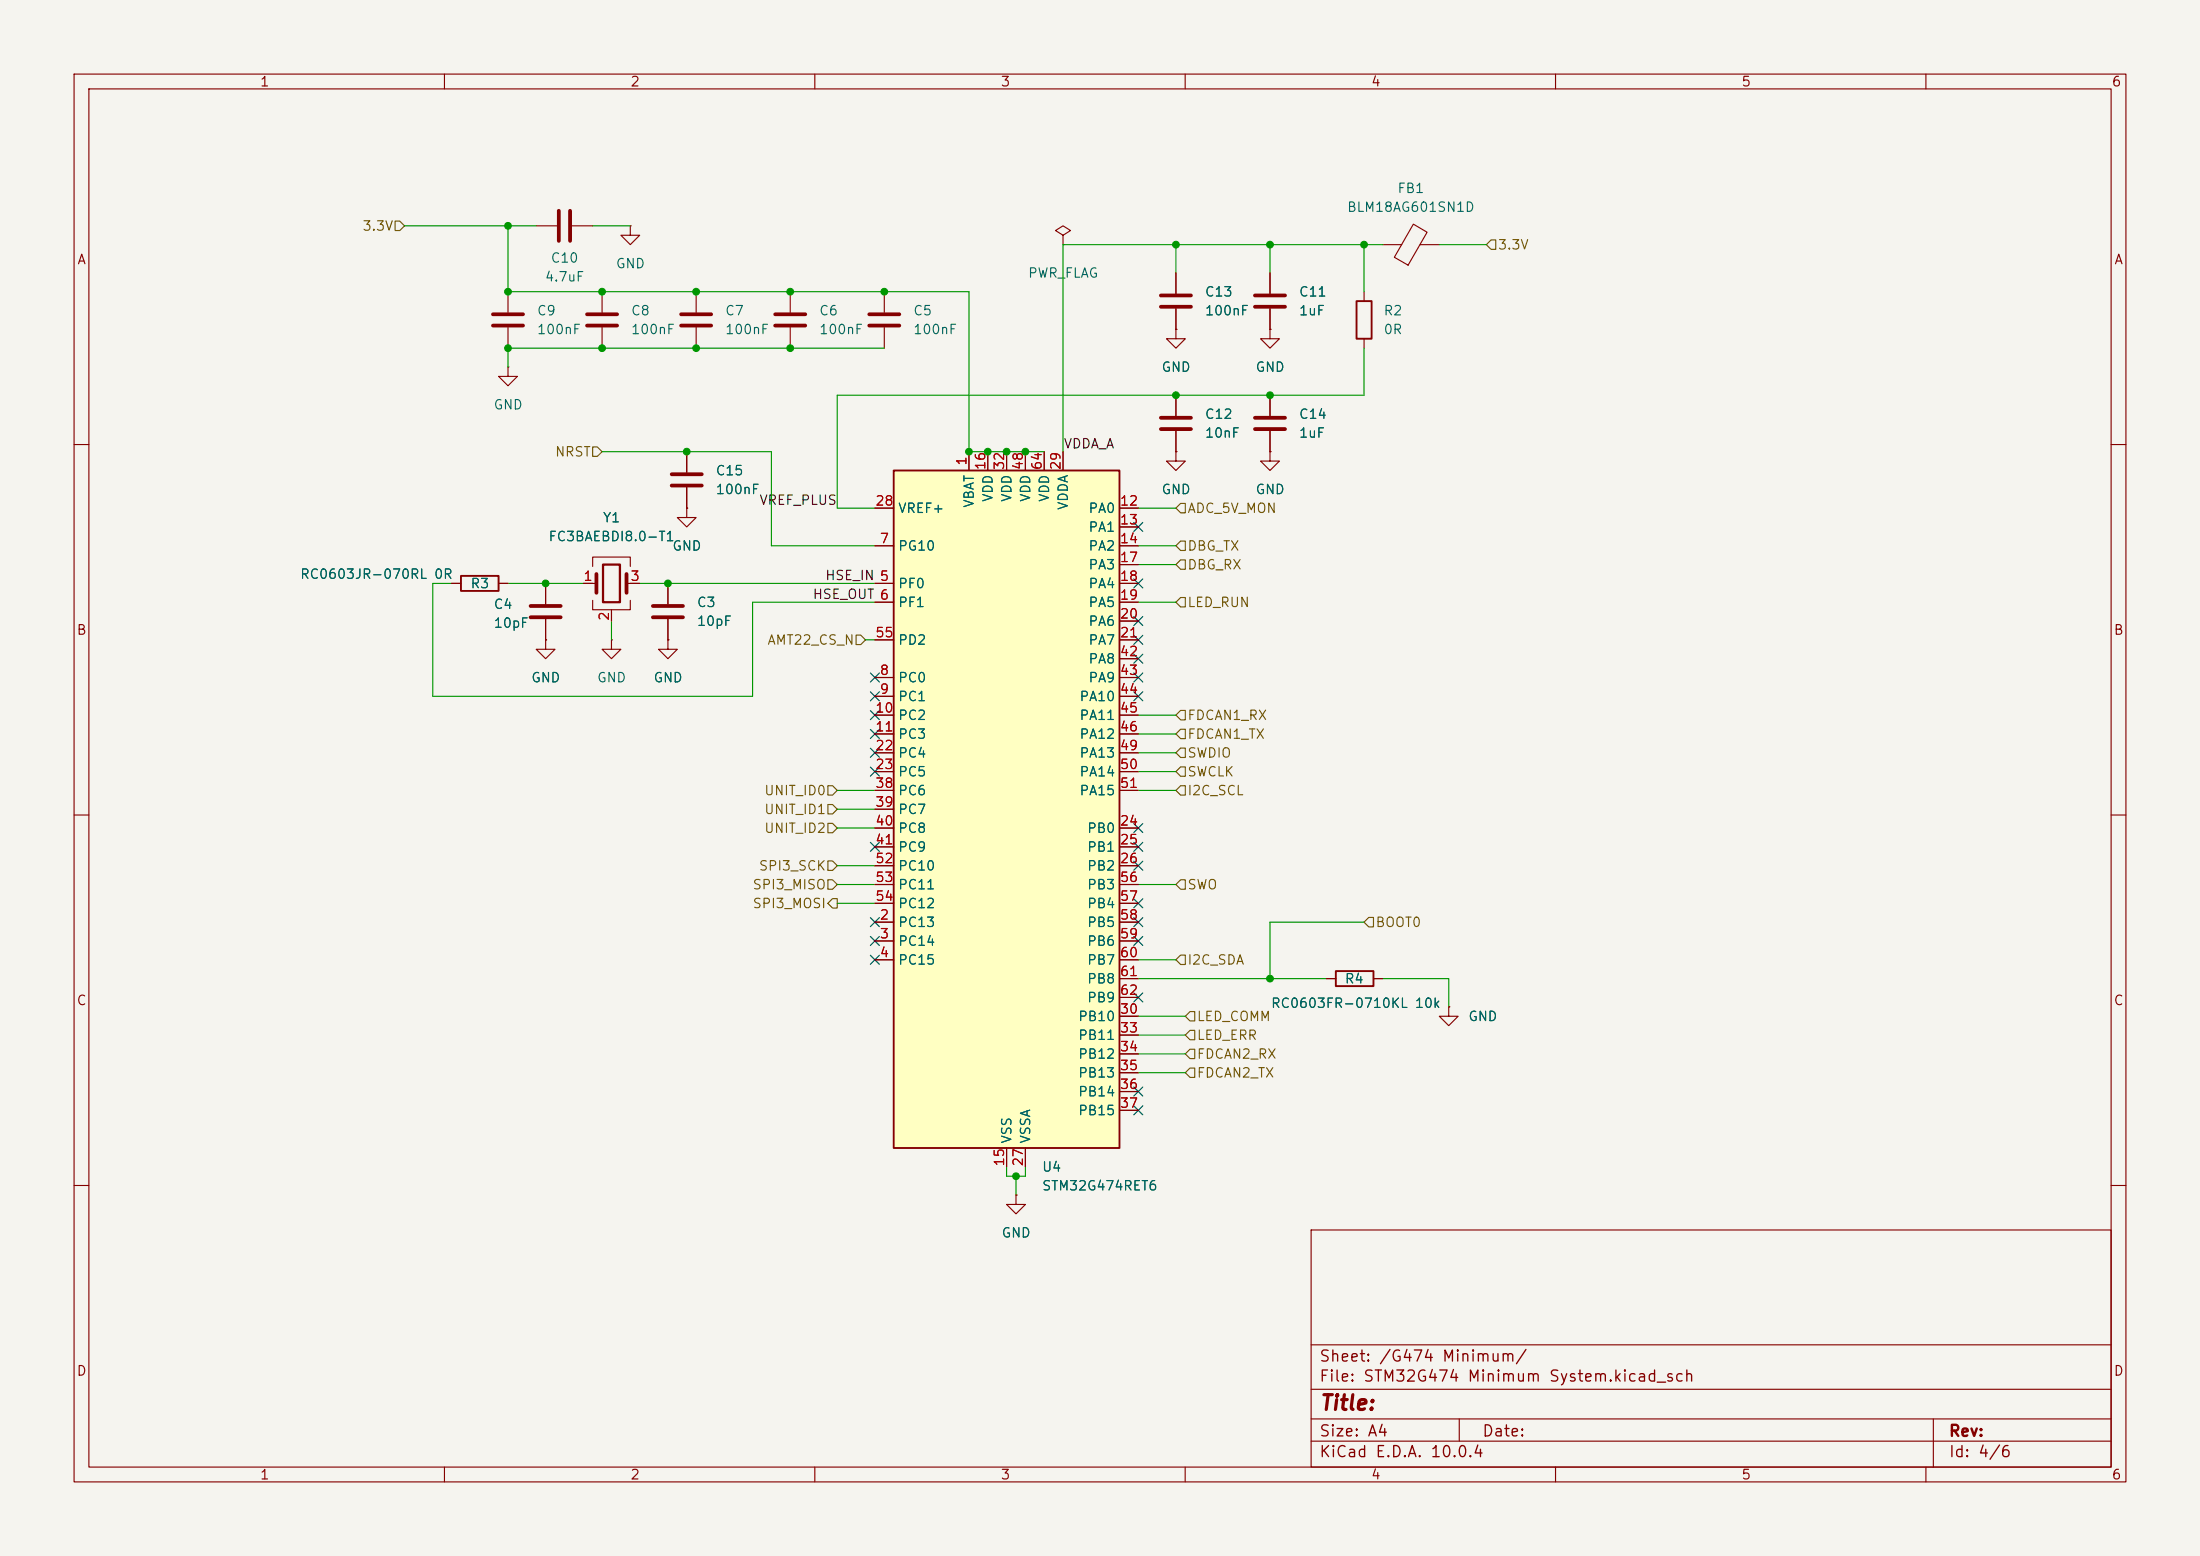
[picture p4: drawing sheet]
<svg xmlns="http://www.w3.org/2000/svg" width="297mm" height="210mm" viewBox="0 0 297 210" stroke-linecap="round" stroke-linejoin="round" font-family="sans-serif">
<path d="M0 0h297v210h-297z" fill="#f5f4ef" stroke="#f5f4ef" stroke-width=".14"/>
<g fill="none" stroke="#840000" stroke-width=".15">
<path d="M10 10h277v190h-277zM12 12h273v186h-273zM60 10v2M110 10v2M160 10v2M210 10v2M260 10v2M68.6 39.4v2.8M94 39.4v2.8M106.7 39.4v2.8M119.4 39.4v2.8M143.5 31.8l1-.7-1-.6-1 .6 1 .7v1.2"/>
<path d="M143.5 33h.1M68.6 49.5v1.3h1.2l-1.2 1.3-1.3-1.3h1.3M68.6 49.5h.1M68.6 44.2v2.8M94 44.2v2.8M106.7 44.2v2.8M119.4 44.2v2.8M158.7 53.3v2.8M158.7 58.2v2.8M10 60h2M61 78.7h1.2M67.3 78.7h1.3"/>
<path d="M78.7 78.7h1.8M80 76.5v-1.3h5.1v1.3M84.6 78.7h1.8M92.7 68.6v1.3h1.3l-1.3 1.2-1.3-1.2h1.3M92.7 68.6h.1M92.7 61v2.8M92.7 65.8v2.8M158.7 61v1.2h1.3l-1.3 1.3-1.2-1.3h1.2M158.7 61h.1M171.4 61v1.2h1.3l-1.3 1.3-1.2-1.3h1.2M171.4 61h.1M285 60h2"/>
<path d="M73.7 86.4v1.2h1.2l-1.2 1.3-1.3-1.3h1.3M73.7 86.4h.1M80 81v1.3h5.1v-1.3M82.5 86.4v1.2h1.3l-1.3 1.3-1.2-1.3h1.2M82.5 86.4h.1M82.5 82.3v1.5M90.2 86.4v1.2h1.2l-1.2 1.3-1.3-1.3h1.3M90.2 86.4h.1M10 110h2M285 110h2M10 160h2M137.2 161.3v1.3h1.2l-1.2 1.2-1.3-1.2h1.3"/>
<path d="M137.2 161.3h.1M177 166h108v32h-108zM285 160h2M60 198v2M110 198v2M160 198v2M177 194.5h108M177 191.5h108M177 187.5h108M177 181.5h108M197 191.5v3M210 198v2"/>
<path d="M260 198v2M261 191.5v6.5"/>
</g>
<path d="M62.2 77.7h5.1v2.1h-5.1z" fill="none" stroke="#840000" stroke-width=".25"/>
<g fill="none" stroke="#840000" stroke-width=".51">
<path d="M66.5 42.4h4.1M66.5 43.9h4.1M91.9 42.4h4.1M91.9 43.9h4.1M104.6 42.4h4.1M104.6 43.9h4.1M117.3 42.4h4.1M117.3 43.9h4.1M156.7 56.4h4.1M156.7 57.9h4.1M80.5 77.5v2.5M84.6 77.5v2.5"/>
<path d="M90.7 64h4M90.7 65.5h4"/>
</g>
<path d="M81.4 76.2h2.3v5.1h-2.3z" fill="none" stroke="#840000" stroke-width=".3"/>
<path d="M120.6 63.5h30.5v91.4h-30.5z" fill="#ffffc2"/>
<path d="M183.1 40.6h2.1v5.1h-2.1zM120.6 63.5h30.5v91.4h-30.5zM180.3 131.1h5.1v2h-5.1z" fill="none" stroke="#840000" stroke-width=".25"/>
<g fill="none" stroke="#840000" stroke-width=".15">
<path d="M72.4 30.5h2.8M77.2 30.5h2.8M81.3 39.4v2.8M85.1 30.5v1.3h1.3l-1.3 1.2-1.3-1.2h1.3M85.1 30.5h.1M158.7 36.8v2.8M171.4 36.8v2.8M184.1 39.4v1.2M186.7 33h2.5M190.8 30.3l1.9 1-2.6 4.5-1.9-1.1zM191.7 33h2.6M81.3 44.2v2.8"/>
<path d="M158.7 44.5v1.2h1.3l-1.3 1.3-1.2-1.3h1.2M158.7 44.5h.1M158.7 41.7v2.8M158.7 53.3v2.8M158.7 58.2v2.8M171.4 44.5v1.2h1.3l-1.3 1.3-1.2-1.3h1.2M171.4 44.5h.1M171.4 41.7v2.8M171.4 53.3v2.8M171.4 58.2v2.8M184.1 45.7v1.3M61 78.7h1.2"/>
<path d="M67.3 78.7h1.3M73.7 78.7v2.8M78.7 78.7h1.3M85.1 78.7h1.3M90.2 78.7v2.8M92.7 68.6h.1M92.7 61v2.8M92.7 65.8v2.8M118.1 78.7h2.5M118.1 73.7h2.5M118.1 68.6h2.5M130.8 61v2.5"/>
<path d="M133.3 61v2.5M135.9 61v2.5M138.4 61v2.5M141 61v2.5M143.5 61v2.5M151.1 78.7h2.6M151.1 73.7h2.6M151.1 68.6h2.6M151.1 71.1h2.6M151.1 76.2h2.6M158.7 61h.1M171.4 61h.1"/>
<path d="M73.7 86.4h.1M73.7 83.6v2.8M82.5 82.6v1.2M90.2 86.4h.1M90.2 83.6v2.8M118.1 81.3h2.5M118.1 91.4h2.5M118.1 94h2.5M118.1 96.5h2.5M118.1 99.1h2.5M118.1 86.4h2.5M151.1 81.3h2.6"/>
<path d="M151.1 91.4h2.6M151.1 94h2.6M151.1 96.5h2.6M151.1 99.1h2.6M151.1 83.8h2.6M151.1 86.4h2.6M151.1 88.9h2.6M118.1 101.6h2.5M118.1 104.1h2.5M118.1 111.8h2.5M118.1 114.3h2.5M118.1 116.8h2.5"/>
<path d="M118.1 106.7h2.5M118.1 109.2h2.5M118.1 119.4h2.5M151.1 101.6h2.6M151.1 104.1h2.6M151.1 111.8h2.6M151.1 114.3h2.6M151.1 116.8h2.6M151.1 106.7h2.6M151.1 119.4h2.6M118.1 124.5h2.5M118.1 127h2.5"/>
<path d="M118.1 129.5h2.5M118.1 121.9h2.5M151.1 124.5h2.6M151.1 127h2.6M151.1 129.5h2.6M151.1 137.2h2.6M151.1 139.7h2.6M151.1 121.9h2.6M151.1 132.1h2.6M151.1 134.6h2.6M179.1 132.1h1.2M185.4 132.1h1.3"/>
<path d="M195.6 135.9v1.3h1.2l-1.2 1.2-1.3-1.2h1.3M195.6 135.9h.1M135.9 154.9v2.6M138.4 154.9v2.6M151.1 142.2h2.6M151.1 144.8h2.6M151.1 147.3h2.6M151.1 149.9h2.6M137.2 161.3h.1"/>
</g>
<g fill="none" stroke="#840000" stroke-width=".51">
<path d="M75.4 28.4v4.1M77 28.4v4.1M156.7 39.9h4.1M169.4 39.9h4.1M79.2 42.4h4.1M79.2 43.9h4.1M156.7 41.4h4.1M169.4 41.4h4.1M169.4 56.4h4.1M169.4 57.9h4.1M71.6 81.8h4.1M71.6 83.3h4.1"/>
<path d="M88.1 81.8h4.1M88.1 83.3h4.1"/>
</g>
<g fill="none" stroke="#725600" stroke-width=".15">
<path d="M53.3 29.8h.7l.6 .7-.6 .6h-.7zM201.3 32.4h.6v1.3h-.6l-.6-.7zM80 60.3h.6l.7 .7-.7 .6h-.6zM159.4 73h.6v1.3h-.6l-.7-.6zM159.4 75.6h.6v1.2h-.6l-.7-.6zM159.4 67.9h.6v1.3h-.6l-.7-.6zM115.6 85.7h.6l.6 .7-.6 .6h-.6zM159.4 98.4h.6v1.3h-.6l-.7-.6zM159.4 95.9h.6v1.3h-.6l-.7-.7zM159.4 80.6h.6v1.3h-.6l-.7-.6zM111.8 106h.6l.6 .7-.6 .6h-.6zM111.8 108.6h.6l.6 .6-.6 .7h-.6z"/>
<path d="M111.8 116.2h.6l.6 .6-.6 .7h-.6zM111.8 118.7h.6l.6 .7-.6 .6h-.6zM111.8 111.1h.6l.6 .7-.6 .6h-.6zM159.4 103.5h.6v1.3h-.6l-.7-.7zM159.4 101h.6v1.2h-.6l-.7-.6zM159.4 106h.6v1.3h-.6l-.7-.6zM159.4 118.7h.6v1.3h-.6l-.7-.6zM112.4 121.3h.6v1.3h-.6l-.6-.7zM159.4 128.9h.6v1.3h-.6l-.7-.7zM160.7 136.5h.6v1.3h-.6l-.7-.6zM160.7 139.1h.6v1.2h-.6l-.7-.6zM184.8 123.8h.6v1.3h-.6l-.7-.6z"/>
<path d="M160.7 144.1h.6v1.3h-.6l-.7-.6zM160.7 141.6h.6v1.3h-.6l-.7-.7z"/>
</g>
<g fill="none" stroke="#009600" stroke-width=".15">
<path d="M54.6 30.5h17.8M68.6 30.5v8.9h62.2v21.6h10.2M80 30.5h5.1M158.7 33v3.8M171.4 33v3.8M184.1 33v6.4M186.7 33h-43.2v28M194.3 33h6.4M119.4 47h-50.8v2.5M184.1 47v6.3h-71.1v15.3h5.1M61 78.7h-2.6v15.3h43.2v-12.7h16.5M68.6 78.7h10.1"/>
<path d="M81.3 61h22.8v12.7h14M86.4 78.7h31.7M153.7 76.2h5M153.7 73.7h5M153.7 68.6h5M82.5 83.8v2.6M116.8 86.4h1.3M153.7 81.3h5M153.7 99.1h5M153.7 96.5h5M113 119.4h5.1M113 106.7h5.1"/>
<path d="M113 116.8h5.1M113 109.2h5.1M113 111.8h5.1M153.7 119.4h5M153.7 106.7h5M153.7 104.1h5M153.7 101.6h5M113 121.9h5.1M153.7 139.7h6.3M153.7 132.1h25.4M153.7 137.2h6.3M153.7 129.5h5"/>
<path d="M184.1 124.5h-12.7v7.6M186.7 132.1h8.9v3.8M135.9 157.5v1.3h2.5v-1.3M137.2 158.8v2.5M153.7 144.8h6.3M153.7 142.2h6.3"/>
</g>
<g fill="none" stroke="#000084" stroke-width=".15">
<path d="M153.1 78.1l1.2 1.2M153.1 70.5l1.2 1.2M154.3 78.1l-1.2 1.2M154.3 70.5l-1.2 1.2M117.5 90.8l1.2 1.2M117.5 98.5l1.2 1.2M117.5 95.9l1.2 1.2M117.5 93.4l1.2 1.2M118.7 90.8l-1.2 1.2M118.7 98.5l-1.2 1.2M118.7 95.9l-1.2 1.2M118.7 93.4l-1.2 1.2"/>
<path d="M153.1 83.2l1.2 1.2M153.1 90.8l1.2 1.2M153.1 88.3l1.2 1.2M153.1 85.8l1.2 1.2M153.1 93.4l1.2 1.2M154.3 83.2l-1.2 1.2M154.3 90.8l-1.2 1.2M154.3 88.3l-1.2 1.2M154.3 85.8l-1.2 1.2M154.3 93.4l-1.2 1.2M117.5 113.7l1.2 1.2M117.5 101l1.2 1.2"/>
<path d="M117.5 103.5l1.2 1.2M118.7 113.7l-1.2 1.2M118.7 101l-1.2 1.2M118.7 103.5l-1.2 1.2M153.1 116.2l1.2 1.2M153.1 113.7l1.2 1.2M153.1 111.2l1.2 1.2M154.3 116.2l-1.2 1.2M154.3 113.7l-1.2 1.2M154.3 111.2l-1.2 1.2M117.5 126.4l1.2 1.2M117.5 128.9l1.2 1.2"/>
<path d="M117.5 123.9l1.2 1.2M118.7 123.9l-1.2 1.2M118.7 128.9l-1.2 1.2M118.7 126.4l-1.2 1.2M153.1 121.3l1.2 1.2M153.1 123.9l1.2 1.2M153.1 126.4l1.2 1.2M153.1 134l1.2 1.2M154.3 121.3l-1.2 1.2M154.3 123.9l-1.2 1.2M154.3 126.4l-1.2 1.2M154.3 134l-1.2 1.2"/>
<path d="M153.1 149.3l1.2 1.2M153.1 146.7l1.2 1.2M154.3 149.3l-1.2 1.2M154.3 146.7l-1.2 1.2"/>
</g>
<g fill="#009600" stroke="#009600" stroke-width=".14">
<circle cx="119.4" cy="39.4" r=".46"/>
<circle cx="130.8" cy="61" r=".46"/>
<circle cx="133.3" cy="61" r=".46"/>
<circle cx="138.4" cy="61" r=".46"/>
<circle cx="135.9" cy="61" r=".46"/>
<circle cx="158.7" cy="53.3" r=".46"/>
<circle cx="171.4" cy="132.1" r=".46"/>
<circle cx="137.2" cy="158.8" r=".46"/>
<circle cx="68.6" cy="39.4" r=".46"/>
<circle cx="68.6" cy="47" r=".46"/>
<circle cx="73.7" cy="78.7" r=".46"/>
<circle cx="81.3" cy="39.4" r=".46"/>
<circle cx="68.6" cy="30.5" r=".46"/>
<circle cx="94" cy="47" r=".46"/>
<circle cx="81.3" cy="47" r=".46"/>
<circle cx="92.7" cy="61" r=".46"/>
<circle cx="94" cy="39.4" r=".46"/>
<circle cx="90.2" cy="78.7" r=".46"/>
<circle cx="106.7" cy="39.4" r=".46"/>
<circle cx="106.7" cy="47" r=".46"/>
<circle cx="171.4" cy="53.3" r=".46"/>
<circle cx="171.4" cy="33" r=".46"/>
<circle cx="184.1" cy="33" r=".46"/>
<circle cx="158.7" cy="33" r=".46"/>
</g>
<text font-size="2" fill="#840000" x="178" y="190.8">Title:</text>
<g font-size="1.5" fill="#840000">
<text x="178" y="184.2">Sheet: /G474 Minimum/</text>
<text x="178" y="186.9">File: STM32G474 Minimum System.kicad_sch</text>
<text x="178" y="197.1">KiCad E.D.A. 10.0.4</text>
<text x="178" y="194.3">Size: A4</text>
<text x="200" y="194.3">Date:</text>
<text x="263" y="194.3">Rev:</text>
<text x="263" y="197.1">Id: 4/6</text>
</g>
<g font-size="1.3" fill="#840000">
<text x="35" y="12">1</text>
<text x="85" y="12">2</text>
<text x="135" y="12">3</text>
<text x="185" y="12">4</text>
<text x="235" y="12">5</text>
<text x="285" y="12">6</text>
<text x="10.3" y="36">A</text>
<text x="285.3" y="36">A</text>
<text x="10.3" y="86">B</text>
<text x="285.3" y="86">B</text>
<text x="10.3" y="136">C</text>
<text x="285.3" y="136">C</text>
<text x="10.3" y="186">D</text>
<text x="285.3" y="186">D</text>
<text x="35" y="200">1</text>
<text x="85" y="200">2</text>
<text x="135" y="200">3</text>
<text x="185" y="200">4</text>
<text x="235" y="200">5</text>
<text x="285" y="200">6</text>
</g>
<g font-size="1.3" fill="#006464">
<text x="181.8" y="28.9">BLM18AG601SN1D</text>
<text x="188.6" y="26.4">FB1</text>
<text x="74.3" y="35.8">C10</text>
<text x="73.5" y="38.3">4.7uF</text>
<text x="83.1" y="36.5">GND</text>
<text x="138.7" y="37.8">PWR_FLAG</text>
<text x="162.6" y="40.3">C13</text>
<text x="175.3" y="40.3">C11</text>
<text x="72.4" y="42.9">C9</text>
<text x="72.4" y="45.4">100nF</text>
<text x="85.1" y="42.9">C8</text>
<text x="85.1" y="45.4">100nF</text>
<text x="97.8" y="42.9">C7</text>
<text x="97.8" y="45.4">100nF</text>
<text x="110.5" y="42.9">C6</text>
<text x="110.5" y="45.4">100nF</text>
<text x="123.2" y="42.9">C5</text>
<text x="123.2" y="45.4">100nF</text>
<text x="162.6" y="42.9">100nF</text>
<text x="175.3" y="42.9">1uF</text>
<text x="186.7" y="42.9">R2</text>
<text x="186.7" y="45.4">0R</text>
<text x="156.7" y="50.5">GND</text>
<text x="169.4" y="50.5">GND</text>
<text x="66.5" y="55.6">GND</text>
<text x="162.6" y="56.9">C12</text>
<text x="162.6" y="59.4">10nF</text>
<text x="175.3" y="59.4">1uF</text>
<text x="175.3" y="56.9">C14</text>
<text x="96.5" y="64.5">C15</text>
<text x="81.3" y="70.8">Y1</text>
<text x="96.5" y="67">100nF</text>
<text x="121.2" y="69.6">VREF+</text>
<text x="131.8" y="68.6" transform="rotate(-90 131.8 68.6)">VBAT</text>
<text x="134.3" y="67.8" transform="rotate(-90 134.3 67.8)">VDD</text>
<text x="136.9" y="67.8" transform="rotate(-90 136.9 67.8)">VDD</text>
<text x="139.4" y="67.8" transform="rotate(-90 139.4 67.8)">VDD</text>
<text x="141.9" y="67.8" transform="rotate(-90 141.9 67.8)">VDD</text>
<text x="144.5" y="68.9" transform="rotate(-90 144.5 68.9)">VDDA</text>
<text x="146.9" y="69.6">PA0</text>
<text x="156.7" y="67">GND</text>
<text x="169.4" y="67">GND</text>
<text x="74" y="73.4">FC3BAEBDI8.0-T1</text>
<text x="90.7" y="74.6">GND</text>
<text x="121.2" y="74.6">PG10</text>
<text x="146.9" y="72.1">PA1</text>
<text x="146.9" y="74.6">PA2</text>
<text x="146.9" y="77.2">PA3</text>
<text x="40.4" y="78.4">RC0603JR-070RL 0R</text>
<text x="63.4" y="79.7">R3</text>
<text x="66.6" y="82.5">C4</text>
<text x="94" y="82.3">C3</text>
<text x="121.2" y="79.7">PF0</text>
<text x="121.2" y="82.3">PF1</text>
<text x="146.9" y="79.7">PA4</text>
<text x="146.9" y="82.3">PA5</text>
<text x="66.6" y="85">10pF</text>
<text x="94" y="84.8">10pF</text>
<text x="121.2" y="87.3">PD2</text>
<text x="146.9" y="84.8">PA6</text>
<text x="146.9" y="87.3">PA7</text>
<text x="146.9" y="89.9">PA8</text>
<text x="71.6" y="92.4">GND</text>
<text x="80.5" y="92.4">GND</text>
<text x="88.1" y="92.4">GND</text>
<text x="121.2" y="92.4">PC0</text>
<text x="121.2" y="95">PC1</text>
<text x="145.6" y="95">PA10</text>
<text x="146.9" y="92.4">PA9</text>
<text x="121.2" y="97.5">PC2</text>
<text x="121.2" y="100">PC3</text>
<text x="145.6" y="97.5">PA11</text>
<text x="145.6" y="100">PA12</text>
<text x="121.2" y="102.6">PC4</text>
<text x="121.2" y="105.1">PC5</text>
<text x="121.2" y="107.7">PC6</text>
<text x="145.6" y="102.6">PA13</text>
<text x="145.6" y="105.1">PA14</text>
<text x="145.6" y="107.7">PA15</text>
<text x="121.2" y="110.2">PC7</text>
<text x="121.2" y="112.7">PC8</text>
<text x="146.7" y="112.7">PB0</text>
<text x="121.2" y="115.3">PC9</text>
<text x="121.2" y="117.8">PC10</text>
<text x="146.7" y="115.3">PB1</text>
<text x="146.7" y="117.8">PB2</text>
<text x="121.2" y="125.4">PC13</text>
<text x="121.2" y="120.4">PC11</text>
<text x="121.2" y="122.9">PC12</text>
<text x="146.7" y="120.4">PB3</text>
<text x="146.7" y="122.9">PB4</text>
<text x="146.7" y="125.4">PB5</text>
<text x="121.2" y="128">PC14</text>
<text x="121.2" y="130.5">PC15</text>
<text x="146.7" y="128">PB6</text>
<text x="146.7" y="130.5">PB7</text>
<text x="146.7" y="133.1">PB8</text>
<text x="146.7" y="135.6">PB9</text>
<text x="171.5" y="136.4">RC0603FR-0710KL 10k</text>
<text x="181.5" y="133.1">R4</text>
<text x="145.5" y="138.1">PB10</text>
<text x="145.5" y="140.7">PB11</text>
<text x="145.5" y="143.2">PB12</text>
<text x="198.1" y="138.1">GND</text>
<text x="145.5" y="145.8">PB13</text>
<text x="145.5" y="148.3">PB14</text>
<text x="136.9" y="154.4" transform="rotate(-90 136.9 154.4)">VSS</text>
<text x="139.4" y="154.4" transform="rotate(-90 139.4 154.4)">VSSA</text>
<text x="145.5" y="150.8">PB15</text>
<text x="140.6" y="161">STM32G474RET6</text>
<text x="140.6" y="158.5">U4</text>
<text x="135.1" y="167.3">GND</text>
</g>
<g font-size="1.3" fill="#725600">
<text x="48.8" y="31.5">3.3V</text>
<text x="202.1" y="34">3.3V</text>
<text x="74.8" y="61.9">NRST</text>
<text x="160.2" y="69.6">ADC_5V_MON</text>
<text x="160.2" y="74.6">DBG_TX</text>
<text x="160.2" y="77.2">DBG_RX</text>
<text x="160.2" y="82.3">LED_RUN</text>
<text x="103.5" y="87.3">AMT22_CS_N</text>
<text x="160.2" y="100">FDCAN1_TX</text>
<text x="160.2" y="97.5">FDCAN1_RX</text>
<text x="103.1" y="107.7">UNIT_ID0</text>
<text x="160.2" y="105.1">SWCLK</text>
<text x="160.2" y="102.6">SWDIO</text>
<text x="160.2" y="107.7">I2C_SCL</text>
<text x="103.1" y="110.2">UNIT_ID1</text>
<text x="103.1" y="112.7">UNIT_ID2</text>
<text x="102.4" y="117.8">SPI3_SCK</text>
<text x="101.5" y="120.4">SPI3_MISO</text>
<text x="101.5" y="122.9">SPI3_MOSI</text>
<text x="160.2" y="120.4">SWO</text>
<text x="185.6" y="125.4">BOOT0</text>
<text x="160.2" y="130.5">I2C_SDA</text>
<text x="161.5" y="138.1">LED_COMM</text>
<text x="161.5" y="140.7">LED_ERR</text>
<text x="161.5" y="143.2">FDCAN2_RX</text>
<text x="161.5" y="145.8">FDCAN2_TX</text>
</g>
<g font-size="1.3" fill="#a90000">
<text x="130.8" y="62.9" transform="rotate(-90 130.8 62.9)">1</text>
<text x="133.3" y="63.5" transform="rotate(-90 133.3 63.5)">16</text>
<text x="135.9" y="63.5" transform="rotate(-90 135.9 63.5)">32</text>
<text x="138.4" y="63.5" transform="rotate(-90 138.4 63.5)">48</text>
<text x="140.9" y="63.5" transform="rotate(-90 140.9 63.5)">64</text>
<text x="143.5" y="63.5" transform="rotate(-90 143.5 63.5)">29</text>
<text x="118.1" y="68.6">28</text>
<text x="151.1" y="68.6">12</text>
<text x="151.1" y="71.1">13</text>
<text x="118.7" y="73.6">7</text>
<text x="151.1" y="73.6">14</text>
<text x="151.1" y="76.2">17</text>
<text x="78.7" y="78.7">1</text>
<text x="82.5" y="83.9" transform="rotate(-90 82.5 83.9)">2</text>
<text x="85" y="78.7">3</text>
<text x="118.7" y="78.7">5</text>
<text x="118.7" y="81.3">6</text>
<text x="151.1" y="78.7">18</text>
<text x="151.1" y="81.3">19</text>
<text x="151.1" y="83.8">20</text>
<text x="118.1" y="86.3">55</text>
<text x="151.1" y="86.3">21</text>
<text x="151.1" y="88.9">42</text>
<text x="118.7" y="91.4">8</text>
<text x="118.7" y="94">9</text>
<text x="151.1" y="91.4">43</text>
<text x="151.1" y="94">44</text>
<text x="118.1" y="96.5">10</text>
<text x="118.1" y="99">11</text>
<text x="118.1" y="101.6">22</text>
<text x="151.1" y="96.5">45</text>
<text x="151.1" y="99">46</text>
<text x="151.1" y="101.6">49</text>
<text x="118.1" y="104.1">23</text>
<text x="118.1" y="106.7">38</text>
<text x="151.1" y="104.1">50</text>
<text x="151.1" y="106.7">51</text>
<text x="118.1" y="109.2">39</text>
<text x="118.1" y="111.7">40</text>
<text x="151.1" y="111.7">24</text>
<text x="118.1" y="114.3">41</text>
<text x="118.1" y="116.8">52</text>
<text x="118.1" y="119.4">53</text>
<text x="151.1" y="114.3">25</text>
<text x="151.1" y="116.8">26</text>
<text x="151.1" y="119.4">56</text>
<text x="118.1" y="121.9">54</text>
<text x="118.7" y="124.4">2</text>
<text x="151.1" y="121.9">57</text>
<text x="151.1" y="124.4">58</text>
<text x="118.7" y="127">3</text>
<text x="118.7" y="129.5">4</text>
<text x="151.1" y="127">59</text>
<text x="151.1" y="129.5">60</text>
<text x="151.1" y="137.1">30</text>
<text x="151.1" y="132.1">61</text>
<text x="151.1" y="134.6">62</text>
<text x="151.1" y="139.7">33</text>
<text x="151.1" y="142.2">34</text>
<text x="151.1" y="144.8">35</text>
<text x="151.1" y="147.3">36</text>
<text x="151.1" y="149.8">37</text>
<text x="135.9" y="157.5" transform="rotate(-90 135.9 157.5)">15</text>
<text x="138.4" y="157.5" transform="rotate(-90 138.4 157.5)">27</text>
</g>
<g font-size="1.3" fill="#0f0f0f">
<text x="143.5" y="60.8">VDDA_A</text>
<text x="102.4" y="68.5">VREF_PLUS</text>
<text x="109.6" y="81.2">HSE_OUT 6</text>
<text x="111.3" y="78.6">HSE_IN 5</text>
</g>
</svg>
